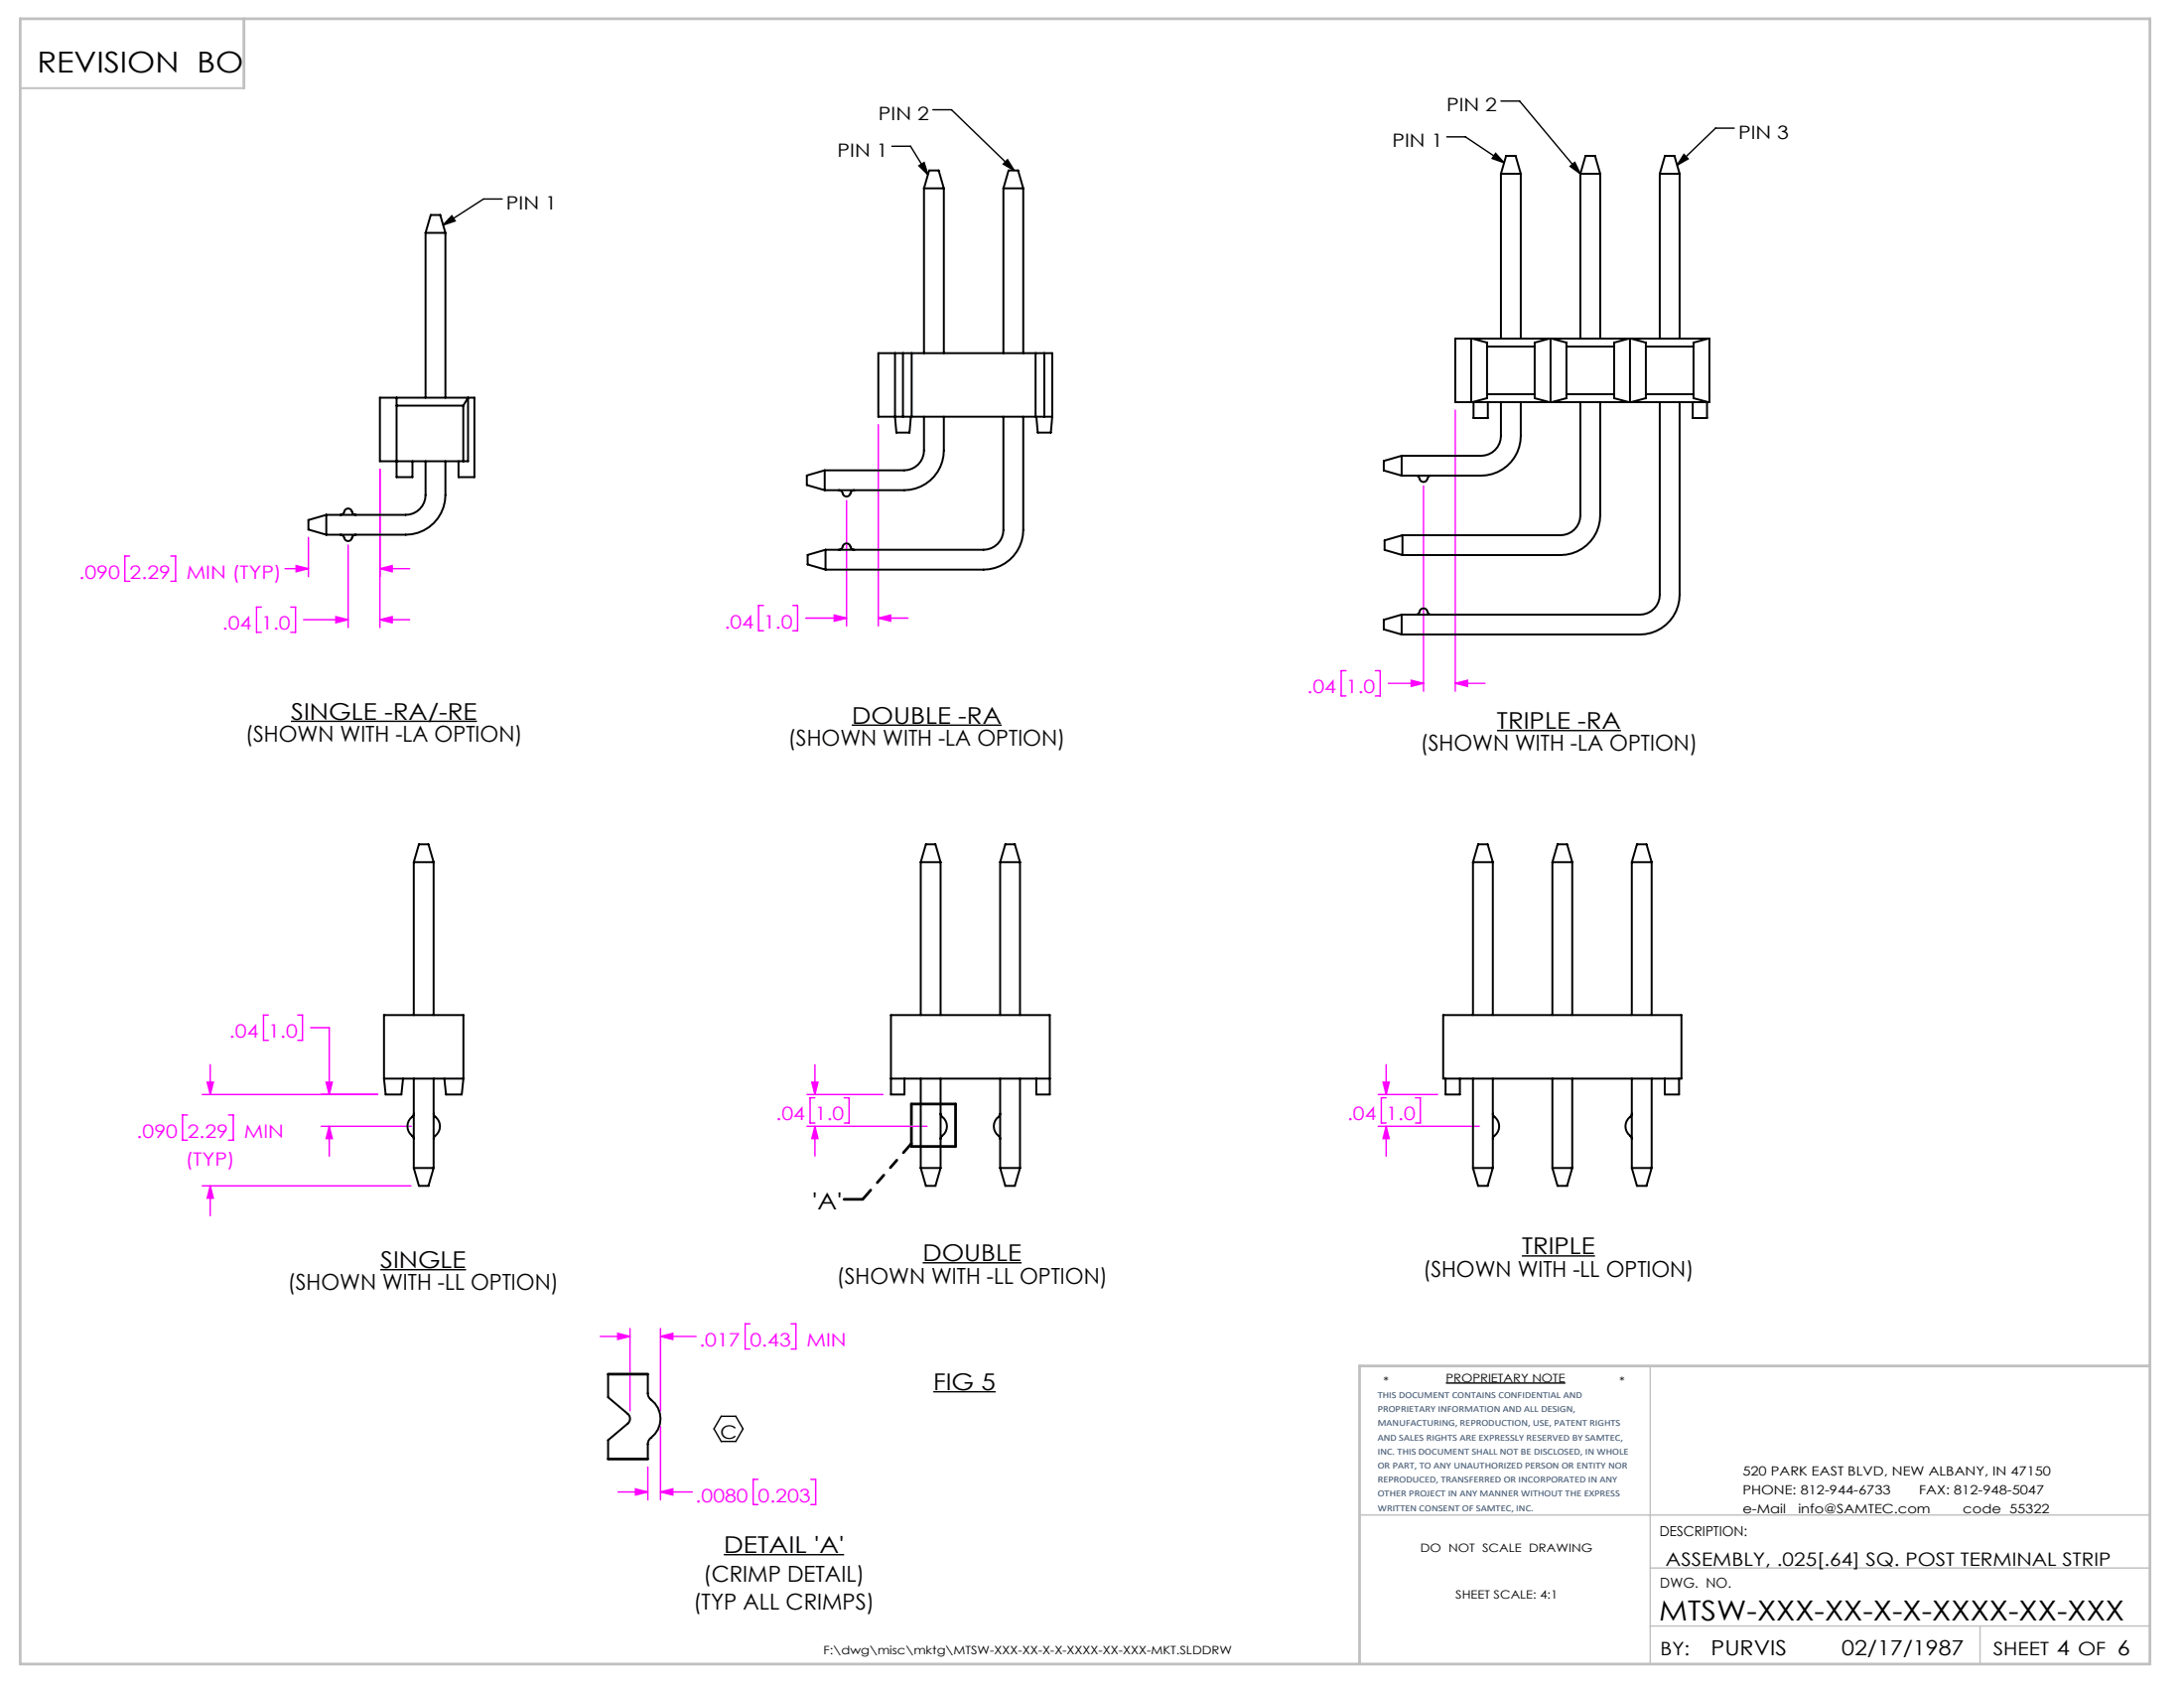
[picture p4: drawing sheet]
<svg xmlns="http://www.w3.org/2000/svg" width="279mm" height="216mm" viewBox="0 0 279 216" stroke-linecap="round" stroke-linejoin="round" font-family="sans-serif">
<g fill="none" stroke="#000" stroke-width=".18">
<path d="M114.1 18.7h2.4l2.2 3.6M119.3 14h2.4l8.1 7.8M185.1 17.5h2.4l4.9 3.3M191.3 19.6l1.1 1.2-1.5-.5zM192 12.9h2.4l7.8 9.3M215.4 19.8l.6 .5-1.4 .8zM221.9 16.4h-2.4l-4.9 4.7M57.8 27.6l.4 .7-1.5 .5zM64.2 25.5h-2.3l-5.2 3.3M117.6 21.2l.6-.4 .5 1.5zM128.9 20.4l.9 1.4-1.5-.8zM200.9 21.3l.6-.5 .7 1.4z"/>
<path d="M37.2 92.3h23.8M109 92.8h19.1M191.5 93.4h15.9M48.7 162.4h10.9M118 161.5h12.7M119.4 178h8M185 176.9h15.3M194.7 160.6h9.3M92.3 181.1h1.8l1 1.7-1 1.6h-1.8l-1-1.6zM92.6 198.8h15.4"/>
</g>
<path d="M211.1 174.7v38.1M173.9 193.8h101.1M211.1 208h63.9M211.1 200.6h63.9M253.3 208v4.8" fill="none" stroke="#c0c0c0" stroke-width=".18"/>
<path d="M2.6 11.3h28.6" fill="none" stroke="#c0c0c0" stroke-width=".25"/>
<path d="M2.6 2.4h272.4v210.4h-272.4zM31.2 2.4v8.9M275 174.7h-101.1v38.1" fill="none" stroke="#c0c0c0" stroke-width=".35"/>
<g fill="none" stroke="#f0f" stroke-width=".18">
<path d="M112.4 54.3v25.8M186.2 52.5v35.9M16.6 71.1h-.6v3.2h.6M21.8 71.1h.7v3.2h-.7M33.4 77.7h-.6v3.2h.6M36.5 72.7h3M37.2 77.7h.6v3.2h-.6M37.9 72.3l1.6 .4-1.6 .4zM38.8 79.3h5.7M39.5 68.7v5M43 78.9l1.5 .4-1.5 .4zM44.5 69.7v10.6"/>
<path d="M48.6 72.7l1.6-.4v.8zM48.6 79.3l1.6-.4v.8zM48.6 60v20.3M48.6 72.7h3.8M48.6 79.3h3.8M97.7 77.4h-.7v3.3h.7M101.4 77.4h.6v3.3h-.6M103.1 79.1h5.2M106.7 78.7l1.6 .4-1.6 .4zM108.3 64v16.1M112.4 79.1l1.5-.4v.8zM112.4 79.1h3.8"/>
<path d="M182.1 62.2v26.2M172.2 85.8h-.6v3.2h.6M175.9 85.8h.7v3.2h-.7M177.6 87.4h4.5M180.5 87l1.6 .4-1.6 .4zM186.2 87.4l1.5-.4v.8zM186.2 87.4h3.8M25.9 140h22.4M26.5 138.4h.8l-.4 1.6zM26.9 136.2v3.8M34.3 129.8h-.6v3.3h.6M38.1 129.8h.6v3.3h-.6"/>
<path d="M39.7 131.4h2.4v8.6M41.7 138.4h.8l-.4 1.6zM103.2 140h9.8M103.9 138.4h.7l-.3 1.6zM104.3 136.2v3.8M176.3 140h7.6M176.9 138.4h.8l-.4 1.6zM177.3 136.2v3.8M24 142.6h-.6v3.2h.6M25.9 151.7h26.7M26.9 151.7v3.8M26.9 151.7l.4 1.6h-.8z"/>
<path d="M29.2 142.6h.6v3.2h-.6M41.1 144.1h11.5M42.1 144.1l.4 1.5h-.8zM42.1 144.1v3.8M103.2 144.1h15.4M104.3 140.4h-.7v3.2h.7M104.3 144.1v3.8M104.3 144.1l.3 1.5h-.7zM108 140.4h.6v3.2h-.6M176.3 144.1h13M177.3 144.1l.4 1.5h-.8zM177.3 140.4h-.6v3.2h.6"/>
<path d="M177.3 144.1v3.8M181.1 140.4h.6v3.2h-.6M76.8 170.9h3.8M79 170.5l1.6 .4-1.6 .4zM80.6 169.9v10.5M84.5 170.9l1.6-.4v.8zM84.5 169.9v10.5M84.5 170.9h4.5M95.9 169.3h-.6v3.2h.6M101.2 169.3h.6v3.2h-.6M79.1 190.8h3.8M81.3 190.4l1.6 .4-1.6 .4z"/>
<path d="M82.9 187.6v4.2M84.5 190.8l1.6-.4v.8zM84.5 182.5v9.3M84.5 190.8h4.1M97 189.2h-.6v3.2h.6M103.7 189.2h.6v3.2h-.6"/>
</g>
<path d="M108 153.4h2.4M116.6 146.6h5.6M116.6 141.2v5.4M116.6 141.2h5.6M122.2 141.2v5.4" fill="none" stroke="#000" stroke-width=".35" stroke-dasharray="6.3 1.3 1.3 1.3 1.3 1.3"/>
<path d="M110.4 153.4l6.2-7.1" fill="none" stroke="#000" stroke-width=".35" stroke-dasharray="6.3 1.3 1.3 1.3 1.3 1.3" stroke-dashoffset="4.8"/>
<path d="M57.8 27.6l.4 .7-1.5 .5zM117.6 21.2l.6-.4 .5 1.5zM128.9 20.4l.9 1.4-1.5-.8zM191.3 19.6l1.1 1.2-1.5-.5zM200.9 21.3l.6-.5 .7 1.4zM215.4 19.8l.6 .5-1.4 .8z" fill="#000"/>
<path d="M42.1 144.1l.4 1.5h-.8zM41.7 138.4h.8l-.4 1.6zM26.9 151.7l.4 1.6h-.8zM26.5 138.4h.8l-.4 1.6zM37.9 72.3l1.6 .4-1.6 .4zM48.6 72.7l1.6-.4v.8zM43 78.9l1.5 .4-1.5 .4zM48.6 79.3l1.6-.4v.8zM106.7 78.7l1.6 .4-1.6 .4zM112.4 79.1l1.5-.4v.8zM186.2 87.4l1.5-.4v.8zM180.5 87l1.6 .4-1.6 .4zM104.3 144.1l.3 1.5h-.7zM103.9 138.4h.7l-.3 1.6zM176.9 138.4h.8l-.4 1.6zM177.3 144.1l.4 1.5h-.8zM79 170.5l1.6 .4-1.6 .4zM84.5 170.9l1.6-.4v.8zM81.3 190.4l1.6 .4-1.6 .4zM84.5 190.8l1.6-.4v.8z" fill="#f0f"/>
<g fill="none" stroke="#000" stroke-width=".25">
<path d="M54.4 29.8v21.1M54.4 29.8h2.6M54.4 29.8l.7-2.3h1.2l.7 2.3M57 29.8v21.1M118.2 24.1h2.5M118.2 24.1l.7-2.3h1.2l.6 2.3M118.2 24.1v21.1M120.7 24.1v21.1M128.4 24.1v21.1M128.4 24.1h2.5M128.4 24.1l.6-2.3h1.2l.7 2.3M130.9 24.1v21.1"/>
<path d="M192 22.2h2.6M192 22.2l.7-2.3h1.2l.7 2.3M192 22.2v21.1M194.6 22.2v21.1M202.2 22.2h2.5M202.2 22.2l.6-2.3h1.3l.6 2.3M202.2 22.2v21.1M204.7 22.2v21.1M212.3 22.2v21.1M212.3 22.2h2.6M212.3 22.2l.7-2.3h1.2l.7 2.3M214.9 22.2v21.1"/>
<path d="M50.7 50.9v10.1h2.1v-2M50.7 51.9h8.6M54.4 59v4.3a2.54 2.54 0 0 1-2.5 2.6h-10.2M57 59v4.3a5.1 5.1 0 0 1-5.1 5.1h-10.2M59.3 51.9v7.1M59.3 51.9l.6-1v8.1h-11.3v-8.1h12.1v10.1h-2v-2M112.4 45.2h22.2v8.1h-22.2zM114.5 45.2v8.1l.2 2h1.7l.1-2M115.5 45.2v8.1M116.6 45.2v8.1M118.2 53.3v4.3a2.54 2.54 0 0 1-2.5 2.6h-10.2M120.7 53.3v4.3a5.1 5.1 0 0 1-5 5.1h-10.2"/>
<path d="M128.4 53.3v14.5a2.54 2.54 0 0 1-2.6 2.5h-20.2M130.9 53.3v14.5a5.1 5.1 0 0 1-5.1 5.1h-20.2M132.5 45.2v8.1M132.6 53.3l.2 2h1.6l.2-2M133.6 45.2v8.1M179.3 58.3v2.5M179.3 58.3l-2.3 .7v1.2l2.3 .6M186.2 43.3h32.5v8.1h-32.5zM188.2 43.3v8.1M188.3 43.3l1.9 .5v7.1l-1.9 .5M188.5 51.4v2.1h1.8v-2.1M190.2 50.4h6.1"/>
<path d="M190.2 44.3h6.1M192 51.4v4.4a2.54 2.54 0 0 1-2.5 2.5h-10.2M194.6 51.4v4.4a5.1 5.1 0 0 1-5.1 5h-10.2M198.2 43.3l-1.9 .5v7.1l1.9 .5M198.4 43.3v8.1M198.5 43.3l1.9 .5v7.1l-1.9 .5M200.4 50.4h6.1M200.4 44.3h6.1M202.2 51.4v14.5a2.54 2.54 0 0 1-2.6 2.6h-20.2M204.7 51.4v14.5a5.1 5.1 0 0 1-5.1 5.1h-20.2M208.4 43.3l-1.9 .5v7.1l1.9 .5M208.5 43.3v8.1"/>
<path d="M208.7 43.3l1.9 .5v7.1l-1.9 .5M210.6 50.4h6.1M210.6 44.3h6.1M212.3 51.4v24.7a2.54 2.54 0 0 1-2.5 2.5h-30.5M214.9 51.4v24.7a5.1 5.1 0 0 1-5.1 5.1h-30.5M216.6 51.4v2.1h1.8v-2.1M218.5 43.3l-1.8 .5v7.1l1.8 .5M41.7 65.9v2.5M41.7 65.9l-2.2 .6v1.2l2.2 .7M43.5 65.9a.59 .59 0 0 0 .6-.6 .55 .55 0 0 1 .6-.2 .55 .55 0 0 1 .4 .5l.2 .2 .2 .1M43.5 68.4a.59 .59 0 0 1 .6 .6 .55 .55 0 0 0 .6 .2 .55 .55 0 0 0 .4-.6l.2-.1 .2-.1M105.5 60.2v2.5"/>
<path d="M105.5 60.2l-2.3 .6v1.2l2.3 .7M105.6 70.3v2.6M105.6 70.3l-2.3 .7v1.2l2.3 .7M107.3 70.3a.59 .59 0 0 0 .6-.6 .55 .55 0 0 1 .6-.2 .55 .55 0 0 1 .4 .6l.1 .2h.3M107.3 62.7a.59 .59 0 0 1 .6 .6 .55 .55 0 0 0 .6 .2 .55 .55 0 0 0 .4-.6l.1-.1 .3-.1M179.3 78.6v2.6M179.3 78.6l-2.3 .7v1.2l2.3 .7M179.4 68.5v2.5M179.4 68.5l-2.3 .6v1.2l2.3 .7M181.1 78.6a.59 .59 0 0 0 .6-.6 .55 .55 0 0 1 .6-.2 .55 .55 0 0 1 .4 .6l.2 .1 .2 .1M181.1 60.8a.59 .59 0 0 1 .6 .6 .55 .55 0 0 0 .6 .2 .55 .55 0 0 0 .4-.5l.2-.2 .2-.1M52.9 110.3h2.6"/>
<path d="M52.9 110.3v19.5M52.9 110.3l.7-2.3h1.2l.7 2.3M55.5 110.3v19.5M117.8 110.3h2.5M117.8 110.3l.7-2.3h1.2l.6 2.3M117.8 110.3v19.5M120.3 110.3v19.5M127.9 110.3h2.6M127.9 110.3l.7-2.3h1.2l.7 2.3M127.9 110.3v19.5M130.5 110.3v19.5M188.4 110.3h2.6"/>
<path d="M188.4 110.3l.7-2.3h1.2l.7 2.3M188.4 110.3v19.5M191 110.3v19.5M198.6 110.3h2.5M198.6 110.3l.7-2.3h1.2l.6 2.3M198.6 110.3v19.5M201.1 110.3v19.5M208.8 110.3h2.5M208.8 110.3l.6-2.3h1.2l.7 2.3M208.8 110.3v19.5M211.3 110.3v19.5M49.1 138v-8.2h10.2v8.2"/>
<path d="M49.1 138h10.2M49.1 138l.2 2h2l.3-2M52.9 138v11.4M55.5 138v11.4M56.8 138l.3 2h2l.2-2M114 138h20.3M115.7 138v2h-1.7v-10.2h20.3v10.2h-1.7v-2M117.8 138v11.4M120.3 138v11.4M127.9 138v11.4M130.5 138v11.4M184.6 129.8h30.5v8.2h-30.5z"/>
<path d="M184.9 138v2h1.9v-2M188.4 138v11.4M191 138v11.4M198.6 138v11.4M201.1 138v11.4M208.8 138v11.4M211.3 138v11.4M213 138v2h1.8v-2M52.9 142.4v.3a1.67 1.67 0 0 0 0 2.8v.2M52.9 149.4h2.6M52.9 149.4l.7 2.3h1.2l.7-2.3M55.5 142.4v.3a1.67 1.67 0 0 1 0 2.8v.2"/>
<path d="M117.8 149.4h2.5M117.8 149.4l.7 2.3h1.2l.6-2.3M120.3 142.4l.1 .3a1.67 1.67 0 0 1 0 2.8l-.1 .2M127.9 142.4v.3a1.67 1.67 0 0 0 0 2.8v.2M127.9 149.4h2.6M127.9 149.4l.7 2.3h1.2l.7-2.3M188.4 149.4h2.6M188.4 149.4l.7 2.3h1.2l.7-2.3M191 142.4v.3a1.67 1.67 0 0 1 0 2.8v.2M198.6 149.4h2.5M198.6 149.4l.7 2.3h1.2l.6-2.3M208.8 142.4l-.1 .3a1.67 1.67 0 0 0 0 2.8l.1 .2"/>
<path d="M208.8 149.4h2.5M208.8 149.4l.6 2.3h1.2l.7-2.3M77.8 175.8v2.9l2.5 2.1a.81 .81 0 0 1 0 1.3l-2.5 2.1v2.4M82.9 175.8v2.4a1.02 1.02 0 0 0 .4 .8 3.1 3.1 0 0 1-.2 5.1l-.2 .5v2"/>
</g>
<path d="M82.9 175.8h-5.1M77.8 186.6h5.1" fill="none" stroke="#000" stroke-width=".35" stroke-dasharray="6.3 1.3 1.3 1.3 1.3 1.3"/>
<text font-size="3.7" x="4.8" y="9.3">REVISION BO</text>
<text font-size="3.5" x="212.2" y="207.2">MTSW-XXX-XX-X-X-XXXX-XX-XXX</text>
<g font-size="3">
<text x="37.2" y="92">SINGLE -RA/-RE</text>
<text x="109" y="92.5">DOUBLE -RA</text>
<text x="191.5" y="93.2">TRIPLE -RA</text>
<text x="103.9" y="154.7">'A'</text>
<text x="118" y="161.3">DOUBLE</text>
<text x="194.7" y="160.4">TRIPLE</text>
<text x="48.7" y="162.2">SINGLE</text>
<text x="119.4" y="177.8">FIG 5</text>
<text x="92.6" y="198.6">DETAIL 'A'</text>
</g>
<g font-size="2.8">
<text x="31.4" y="94.9">(SHOWN WITH -LA OPTION)</text>
<text x="100.8" y="95.4">(SHOWN WITH -LA OPTION)</text>
<text x="181.7" y="96.1">(SHOWN WITH -LA OPTION)</text>
<text x="36.8" y="165">(SHOWN WITH -LL OPTION)</text>
<text x="107" y="164.1">(SHOWN WITH -LL OPTION)</text>
<text x="182" y="163.3">(SHOWN WITH -LL OPTION)</text>
<text x="90" y="202.3">(CRIMP DETAIL)</text>
<text x="88.7" y="205.9">(TYP ALL CRIMPS)</text>
</g>
<g font-size="2.7">
<text x="218.9" y="211.7">PURVIS</text>
<text x="235.6" y="211.7">02/17/1987</text>
</g>
<g font-size="2.4">
<text x="112.4" y="15.4">PIN 2</text>
<text x="185" y="14.3">PIN 2</text>
<text x="222.4" y="17.8">PIN 3</text>
<text x="107.1" y="20.1">PIN 1</text>
<text x="178.1" y="18.9">PIN 1</text>
<text x="64.8" y="26.8">PIN 1</text>
<text x="92.1" y="184">C</text>
<text x="213.1" y="200.2">ASSEMBLY, .025[.64] SQ. POST TERMINAL STRIP</text>
<text x="212.4" y="211.7">BY:</text>
<text x="255" y="211.7">SHEET 4 OF 6</text>
</g>
<g font-size="2.4" fill="#f0f">
<text x="10.1" y="74">.090</text>
<text x="16.6" y="74">2.29</text>
<text x="23.8" y="74">MIN (TYP)</text>
<text x="28.4" y="80.5">.04</text>
<text x="33.4" y="80.5">1.0</text>
<text x="92.7" y="80.3">.04</text>
<text x="97.7" y="80.3">1.0</text>
<text x="167.2" y="88.7">.04</text>
<text x="172.2" y="88.7">1.0</text>
<text x="29.3" y="132.7">.04</text>
<text x="34.3" y="132.7">1.0</text>
<text x="99.3" y="143.3">.04</text>
<text x="104.3" y="143.3">1.0</text>
<text x="172.3" y="143.3">.04</text>
<text x="177.3" y="143.3">1.0</text>
<text x="17.5" y="145.5">.090</text>
<text x="23.7" y="149.1">(TYP)</text>
<text x="24" y="145.5">2.29</text>
<text x="31.2" y="145.5">MIN</text>
<text x="89.5" y="172.2">.017</text>
<text x="95.9" y="172.2">0.43</text>
<text x="103.2" y="172.2">MIN</text>
<text x="89" y="192.1">.0080</text>
<text x="97" y="192.1">0.203</text>
</g>
<g font-size="1.8">
<text x="212.3" y="196.5">DESCRIPTION:</text>
<text x="212.4" y="203">DWG. NO.</text>
</g>
<g font-size="1.6">
<text x="222.9" y="188.8">520 PARK EAST BLVD, NEW ALBANY, IN 47150</text>
<text x="222.9" y="191.2">PHONE: 812-944-6733</text>
<text x="245.5" y="191.2">FAX: 812-948-5047</text>
<text x="222.9" y="193.6">e-Mail</text>
<text x="230" y="193.6">info@SAMTEC.com</text>
<text x="251.1" y="193.6">code 55322</text>
</g>
<g font-size="1.5">
<text x="177" y="177.2">*</text>
<text x="185" y="176.8">PROPRIETARY NOTE</text>
<text x="207.2" y="177.2">*</text>
<text x="181.7" y="198.5">DO NOT SCALE DRAWING</text>
<text x="186.2" y="204.5">SHEET SCALE: 4:1</text>
<text x="105.4" y="211.6">F:\dwg\misc\mktg\MTSW-XXX-XX-X-X-XXXX-XX-XXX-MKT.SLDDRW</text>
</g>
<g font-size="1.2" fill="#1f497d">
<text x="176.2" y="178.8">THIS DOCUMENT CONTAINS CONFIDENTIAL AND</text>
<text x="176.2" y="180.6">PROPRIETARY INFORMATION AND ALL DESIGN,</text>
<text x="176.2" y="182.4">MANUFACTURING, REPRODUCTION, USE, PATENT RIGHTS</text>
<text x="176.2" y="184.2">AND SALES RIGHTS ARE EXPRESSLY RESERVED BY SAMTEC,</text>
<text x="176.2" y="186">INC. THIS DOCUMENT SHALL NOT BE DISCLOSED, IN WHOLE</text>
<text x="176.2" y="187.8">OR PART, TO ANY UNAUTHORIZED PERSON OR ENTITY NOR</text>
<text x="176.2" y="189.6">REPRODUCED, TRANSFERRED OR INCORPORATED IN ANY</text>
<text x="176.2" y="191.4">OTHER PROJECT IN ANY MANNER WITHOUT THE EXPRESS</text>
<text x="176.2" y="193.2">WRITTEN CONSENT OF SAMTEC, INC.</text>
</g>
</svg>
